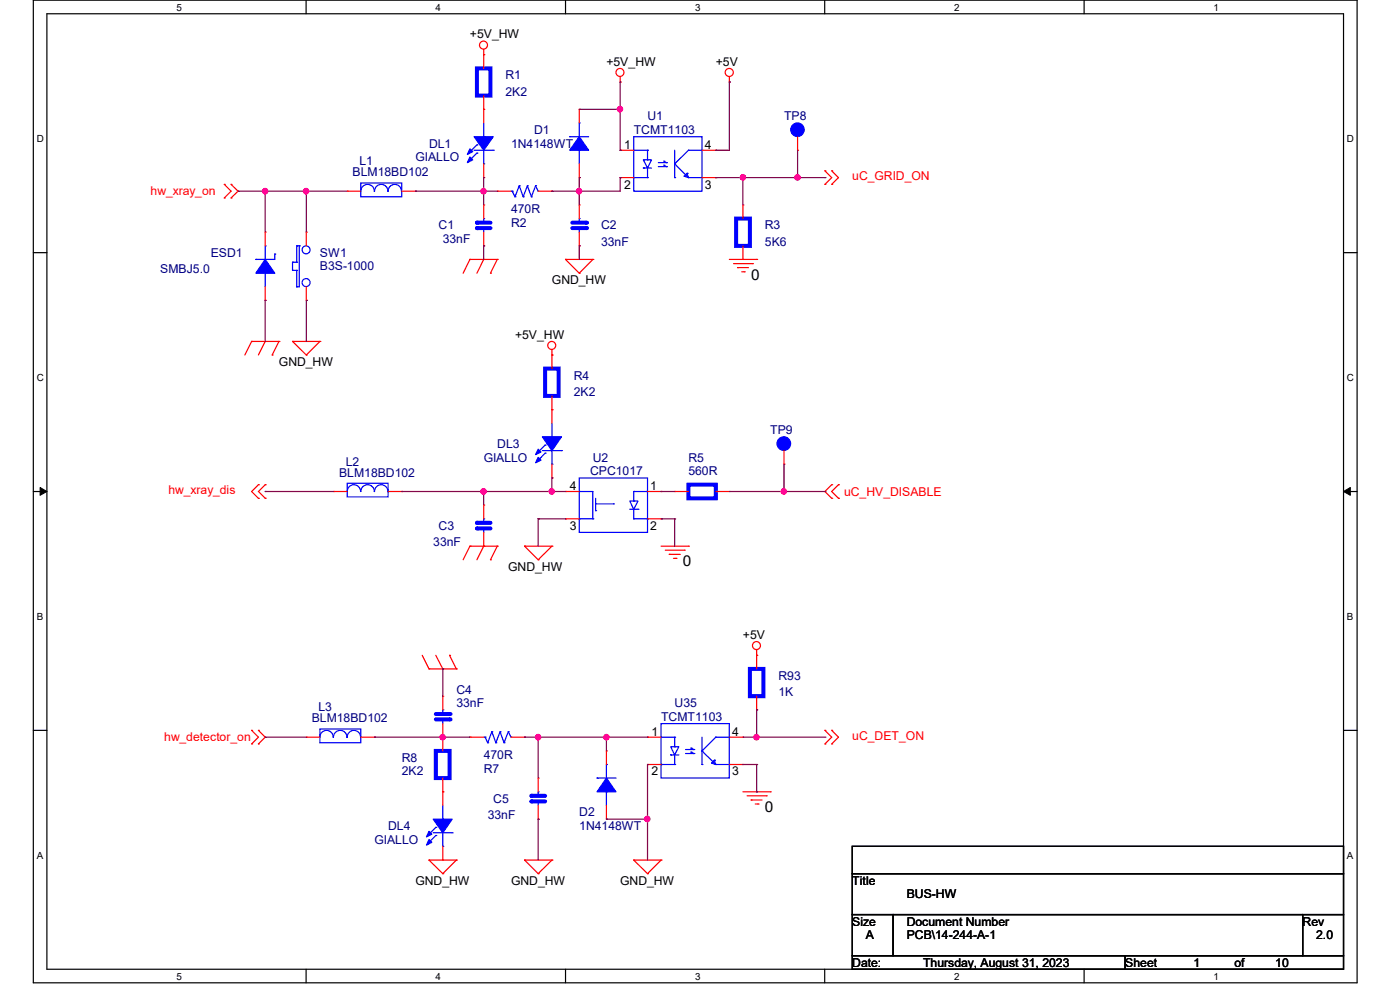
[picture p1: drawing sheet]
<svg xmlns="http://www.w3.org/2000/svg" width="297mm" height="210mm" viewBox="0 0 297 210" stroke-linecap="round" stroke-linejoin="round" font-family="sans-serif">
<path d="M7.1 0h280.8v208.5h-280.8zM9.9 2.9h275.1v202.7h-275.1z" fill="none" stroke="#000" stroke-width=".25"/>
<g fill="#fff">
<path d="M37.4 .3h1.2v2.4h-1.2z"/>
<path d="M37.4 205.9h1.2v2.3h-1.2z"/>
</g>
<path d="M64.9 0v2.9M64.9 205.6v2.9" fill="none" stroke="#000" stroke-width=".25"/>
<g fill="#fff">
<path d="M92.4 .3h1.2v2.4h-1.2z"/>
<path d="M92.4 205.9h1.2v2.3h-1.2z"/>
</g>
<path d="M120 0v2.9M120 205.6v2.9" fill="none" stroke="#000" stroke-width=".25"/>
<g fill="#fff">
<path d="M147.4 .3h1.2v2.4h-1.2z"/>
<path d="M147.4 205.9h1.2v2.3h-1.2z"/>
</g>
<path d="M175 0v2.9M175 205.6v2.9" fill="none" stroke="#000" stroke-width=".25"/>
<g fill="#fff">
<path d="M202.4 .3h1.2v2.4h-1.2z"/>
<path d="M202.4 205.9h1.2v2.3h-1.2z"/>
</g>
<path d="M230 0v2.9M230 205.6v2.9" fill="none" stroke="#000" stroke-width=".25"/>
<g fill="#fff">
<path d="M257.5 .3h1.1v2.4h-1.1z"/>
<path d="M257.5 205.9h1.1v2.3h-1.1z"/>
<path d="M7.8 28.2h1.5v2.4h-1.5z"/>
<path d="M285.7 28.2h1.5v2.4h-1.5z"/>
<path d="M7.8 78.9h1.5v2.3h-1.5z"/>
<path d="M285.7 78.9h1.5v2.3h-1.5z"/>
</g>
<path d="M7.1 53.6h2.8M285 53.6h2.9" fill="none" stroke="#000" stroke-width=".25"/>
<g fill="#fff">
<path d="M7.8 129.6h1.3v2.3h-1.3z"/>
<path d="M285.7 129.6h1.4v2.3h-1.4z"/>
</g>
<path d="M7.1 104.3h2.8M285 104.3h2.9" fill="none" stroke="#000" stroke-width=".25"/>
<path d="M8.5 103.4l1.4 .9-1.4 .8zM285 104.3l1.5-.9v1.7z" fill="#000" stroke="#000" stroke-width=".21"/>
<g fill="#fff">
<path d="M7.8 180.3h1.3v2.3h-1.3z"/>
<path d="M285.7 180.3h1.4v2.3h-1.4z"/>
</g>
<path d="M7.1 154.9h2.8M285 154.9h2.9M180.8 179.5h104.2v5.8h-104.2zM180.8 185.3h104.2v8.7h-104.2zM180.8 194h8.7v8.7h-8.7zM189.5 194h86.9v8.7h-86.9zM276.4 194h8.6v8.7h-8.6zM180.8 202.7h57.9v2.9h-57.9zM238.7 202.7h46.3v2.9h-46.3z" fill="none" stroke="#000" stroke-width=".25"/>
<g fill="none" stroke="#f00" stroke-width=".25">
<path d="M102.6 11.6h.1M102.6 10.5v1.1M131.6 17.4h.1M131.6 16.3v1.1M154.7 17.4h.1M154.7 16.3v1.1M47.6 39.1h.1M47.6 39.1l1.4 1.5-1.4 1.4M49 39.1h.1M49 39.1l1.5 1.5-1.5 1.4M131.6 31.9h.1M131.6 37.7h.1"/>
<path d="M131.6 31.9h2.9M131.6 37.7h2.9M148.9 31.9h2.9M148.9 37.7h2.9M151.8 31.9h.1M151.8 37.7h.1M175 36.2h.1M175 39.1h.1M175 36.2l1.4 1.5-1.4 1.4M176.4 36.2h.1M176.4 39.1h.1M176.4 36.2l1.5 1.5-1.5 1.4"/>
<path d="M47.6 42h.1M49 42h.1M65 49.2h.1M65 49.2v3M99.7 55h.1M99.7 55l-1.4 3M99.7 55h5.8M102.6 55h.1M102.6 55l-1.4 3M104.1 58h.1M105.5 55h.1M105.5 40.6h.1"/>
<path d="M105.5 55l-1.4 3M105.5 40.6h2.9M114.2 40.6h2.9M117.1 40.6h.1M120 55h.1M120 55h5.8M120 55l2.9 3M122.9 58h.1M125.8 55h.1M125.8 55l-2.9 3M154.7 55h5.8M155.6 55.9h4"/>
<path d="M156.5 56.8h.1M156.5 56.8h2.3M157.4 57.7h.5M157.9 57.7h.1M159.6 55.9h.1M160.5 55h.1M53.4 72.4h.1M53.4 72.4h5.8M53.4 72.4l-1.5 2.9M56.3 72.4h.1M56.3 72.4l-1.5 2.9M57.7 75.3h.1"/>
<path d="M59.2 72.4h.1M59.2 72.4l-1.5 2.9M62.1 72.4h.1M62.1 72.4h5.8M62.1 72.4l2.9 2.9M65 75.3h.1M65 63.7h.1M65 60.8v2.9M67.9 72.4h.1M67.9 72.4l-2.9 2.9M117.1 75.3h.1M117.1 74.2v1.1"/>
<path d="M54.8 105.7h.1M54.8 102.8h.1M54.8 102.8l-1.4 1.5 1.4 1.4M56.3 105.7h.1M56.3 102.8h.1M56.3 102.8l-1.5 1.5 1.5 1.4M99.7 115.9h.1M99.7 115.9h5.8M99.7 115.9l-1.4 2.8M102.6 115.9h.1M102.6 115.9l-1.4 2.8M104.1 118.7h.1"/>
<path d="M105.5 115.9h.1M105.5 115.9l-1.4 2.8M111.3 115.9h.1M111.3 115.9h5.8M111.3 115.9l2.9 2.8M114.2 118.7h.1M117.1 115.9h.1M117.1 115.9l-2.9 2.8M140.3 115.9h5.7M141.1 116.7h4.1M142 117.6h.1M142 117.6h2.3"/>
<path d="M142.9 118.4h.5M143.4 118.4h.1M145.2 116.7h.1M146 115.9h.1M176.4 102.8h.1M176.4 105.7h.1M176.4 102.8l-1.4 1.5 1.4 1.4M177.9 105.7h.1M177.9 102.8h.1M177.9 102.8l-1.5 1.5 1.5 1.4M89.6 139l1.4 2.9M92.5 139l1.4 2.9"/>
<path d="M95.4 139h.1M95.4 139l1.4 2.9M160.5 139h.1M160.5 137.8v4.1M53.4 157.8h.1M53.4 154.9h.1M53.4 154.9l1.4 1.5-1.4 1.4M54.8 154.9h.1M54.8 157.8h.1M54.8 154.9l1.5 1.5-1.5 1.4M91 141.9h.1M91 141.9h5.8"/>
<path d="M93.9 141.9h.1M93.9 156.4h.1M93.9 156.4v2.9M96.8 141.9h.1M160.5 150.6h.1M160.5 147.7v2.9M175 154.9h.1M175 157.8h.1M175 154.9l1.4 1.5-1.4 1.4M176.4 154.9h.1M176.4 157.8h.1M176.4 154.9l1.5 1.5-1.5 1.4"/>
<path d="M93.9 168h.1M93.9 165.1v2.9M157.6 168h5.8M158.5 168.8h4.1M159.3 169.7h.1M159.3 169.7h2.4M160.2 170.6h.6M160.8 170.6h.1M162.6 168.8h.1M163.4 168h.1M91 182.5h.1M91 182.5h5.8"/>
<path d="M91 182.5l2.9 2.8M93.9 185.3h.1M96.8 182.5h.1M96.8 182.5l-2.9 2.8M111.3 182.5h.1M111.3 182.5h5.8M111.3 182.5l2.9 2.8M114.2 185.3h.1M117.1 182.5h.1M117.1 182.5l-2.9 2.8M134.5 182.5h.1M134.5 182.5h5.8"/>
<path d="M134.5 182.5l2.9 2.8M137.4 185.3h.1M140.3 182.5h.1M140.3 182.5l-2.9 2.8"/>
<circle cx="102.6" cy="9.6" r=".85"/>
<circle cx="131.5" cy="15.4" r=".85"/>
<circle cx="154.7" cy="15.4" r=".86"/>
<circle cx="117.1" cy="73.3" r=".85"/>
<circle cx="160.5" cy="136.9" r=".85"/>
</g>
<path d="M92.5 159.3h2.9v5.8h-2.9zM92.5 152.6h2.9M159.1 141.9h2.9v5.8h-2.9z" fill="none" stroke="#00f" stroke-width=".85"/>
<g fill="none" stroke="#00f" stroke-width=".25">
<path d="M110.2 39.4h.1M110.2 39.4l-.9 2.3M110.2 39.4l.8 2.3M111.9 39.4h.1M111.9 39.4l-.9 2.3M111.9 39.4l.8 2.3M113.6 39.4h.1M113.6 39.4l-.9 2.3M113.6 39.4l.6 1.2M134.5 29h14.4v11.6h-14.4zM134.5 37.7h.1M134.5 37.7h2.9"/>
<path d="M134.5 31.9h2.9M136.5 35.6h.1M136.5 33.9h1.7l-.8 1.7zM136.5 35.6h1.7M137.4 37.7h.1M137.4 33.9h.1M137.4 31.9h.1M137.4 31.9v2M137.4 35.6v2.1M139.7 34.5h1.7M139.7 35.3h1.7M140.8 34.2h.1"/>
<path d="M140.8 35.1h.1M140.8 34.2l.6 .3M140.8 35.1l.6 .2M141.4 34.5h.1M141.4 35.3h.1M143.1 37.7h.1M143.1 34.8h.1M143.1 31.9v5.8M143.1 34.8l2.9 2.9M145.2 37.4h.1M145.2 37.4l.8 .3M145.8 36.8h.1"/>
<path d="M145.8 36.8l.2 .9M145.8 36.8l-.6 .6M146 31.9h.1M146 37.7h2.9M146 31.9h2.9M146 31.9l-2.9 2.9M148.9 37.7h.1M148.9 31.9h.1M62.1 55.6h.1M62.1 57.4h.1M62.1 55.6h.8M62.1 55.6v1.8"/>
<path d="M62.1 57.4h.8M62.9 52.2h.1M62.9 55.6h.1M62.9 57.4h.1M62.9 52.2h.6M62.9 52.2v3.4M62.9 57.4v3.4M63.5 52.2h.1M63.5 52.2v8.6h-.6M108.4 40.6h.3M108.7 40.6h.1M108.7 40.6l.6 1.1"/>
<path d="M109.3 41.7h.1M111 41.7h.1M112.7 41.7h.1M114.2 40.6h.1M62.9 60.8h.1"/>
<circle cx="64.9" cy="59.9" r=".85"/>
<circle cx="64.9" cy="53" r=".85"/>
</g>
<circle cx="95.4" cy="152.6" r=".42" fill="#00f"/>
<path d="M92.5 151.5h2.9" fill="none" stroke="#00f" stroke-width=".85"/>
<circle cx="95.4" cy="151.5" r=".42" fill="#00f"/>
<g fill="none" stroke="#00f" stroke-width=".25">
<path d="M120.9 29h.1M120.9 29h4M122.9 31.9h.1M122.9 26.1h.1M122.9 26.1v2.9M122.9 31.9v2.9M73.7 102.5h8.6v2.9h-8.6zM73.7 104.3a1.42 1.42 0 0 1 1.4-1.5 1.42 1.42 0 0 1 1.4 1.5M76.5 104.3a1.44 1.44 0 0 1 1.5-1.5 1.44 1.44 0 0 1 1.4 1.5M79.5 104.3a1.42 1.42 0 0 1 1.4-1.5 1.42 1.42 0 0 1 1.4 1.5M93.9 150.6h.1M93.9 152.6h.1"/>
<path d="M93.9 150.6v.9M93.9 152.6v.9"/>
</g>
<g fill="none" stroke="#f00" stroke-width=".25">
<path d="M122.9 37.7h.1M122.9 23.2h.1M122.9 23.2v2.9M122.9 34.8v2.9M117.1 75.3h.1M117.1 75.3v2.9M117.1 86.9h.1M117.1 84v2.9M166.3 98.5h.1M166.3 95.6v2.9M70.7 104.3h.1M70.7 104.3h3"/>
<path d="M82.3 104.3h2.9M85.2 104.3h.1M93.9 156.4h.1M93.9 147.7h.1M93.9 147.7v2.9M93.9 153.5v2.9"/>
</g>
<path d="M101.2 48.4h2.9M115.7 78.2h2.8v5.8h-2.8z" fill="none" stroke="#00f" stroke-width=".85"/>
<g fill="#00f" stroke="#00f" stroke-width=".25">
<path d="M122.9 29l2 2.9h-4z" fill-rule="evenodd"/>
<circle cx="166.3" cy="94.1" r="1.44"/>
</g>
<circle cx="101.2" cy="48.4" r=".42" fill="#00f"/>
<path d="M101.2 47.2h2.9" fill="none" stroke="#00f" stroke-width=".85"/>
<circle cx="101.2" cy="47.2" r=".42" fill="#00f"/>
<path d="M102.6 46.4h.1M102.6 48.4h.1M102.6 46.4v.8M102.6 48.4v.8" fill="none" stroke="#00f" stroke-width=".25"/>
<path d="M102.6 52.2h.1M102.6 43.5h.1M102.6 43.5v2.9M102.6 49.2v3" fill="none" stroke="#f00" stroke-width=".25"/>
<path d="M121.4 48.4h2.9" fill="none" stroke="#00f" stroke-width=".85"/>
<circle cx="124.3" cy="48.4" r=".42" fill="#00f"/>
<path d="M121.4 47.2h2.9" fill="none" stroke="#00f" stroke-width=".85"/>
<circle cx="124.3" cy="47.2" r=".42" fill="#00f"/>
<g fill="none" stroke="#00f" stroke-width=".25">
<path d="M122.9 46.4h.1M122.9 48.4h.1M122.9 46.4v.8M122.9 48.4v.8M115.1 95.6h4M115.7 94.4h.1M115.7 96.1h.1M115.7 94.4l-1.8 1.7M115.7 96.1l-1.8 1.8M117.1 92.7h.1M117.1 98.5h.1M117.1 89.8v2.9"/>
<path d="M117.1 95.6v2.9M119.1 95.6h.1"/>
</g>
<path d="M122.9 52.2h.1M122.9 43.5h.1M122.9 43.5v2.9M122.9 49.2v3M117.1 86.9h.1M117.1 86.9v2.9M117.1 98.5v2.9M117.1 101.4h.1" fill="none" stroke="#f00" stroke-width=".25"/>
<g fill="#00f" stroke="#00f" stroke-width=".25">
<path d="M115.1 92.7h4l-2 2.9z" fill-rule="evenodd"/>
<path d="M114.2 97l.6 .6-1.2 .6z" fill-rule="evenodd"/>
<path d="M114.2 95.3l.6 .6-1.2 .5z" fill-rule="evenodd"/>
</g>
<path d="M112.7 170h3" fill="none" stroke="#00f" stroke-width=".85"/>
<circle cx="112.7" cy="170" r=".42" fill="#00f"/>
<path d="M112.7 168.8h3" fill="none" stroke="#00f" stroke-width=".85"/>
<circle cx="112.7" cy="168.8" r=".42" fill="#00f"/>
<g fill="none" stroke="#00f" stroke-width=".25">
<path d="M54.3 55h.1M56.3 58h.1M56.3 52.2h.1M56.3 52.2v2.8M56.3 58v2.8M58.3 53.9h.1M58.3 53.9v1.1h-4M102.6 156.4h.3M102.9 156.4h.1M102.9 156.4l.6 1.2M103.5 157.6h.1M104.4 155.2h.1"/>
<path d="M104.4 155.2l-.9 2.4M104.4 155.2l.8 2.4M105.2 157.6h.1M106.1 155.2h.1M106.1 155.2l-.9 2.4M106.1 155.2l.8 2.4M106.9 157.6h.1M107.8 155.2h.1M107.8 155.2l-.9 2.4M107.8 155.2l.6 1.2M108.4 156.4h.1M140.3 153.5h14.4v11.6h-14.4z"/>
<path d="M140.3 156.4h2.8M142.3 158.4h1.7l-.9 1.7zM143.1 158.4h.1M143.1 156.4h.1M143.1 156.4v2M145.5 159h1.7M145.5 159.9h1.7M146.6 158.7h.1M146.6 159.6h.1M146.6 158.7l.6 .3M146.6 159.6l.6 .3M147.2 159h.1"/>
<path d="M147.2 159.9h.1M148.9 159.3h.1M148.9 156.4v5.8M148.9 159.3l2.9 2.9M151.8 156.4h.1M151.8 156.4h2.9M151.8 156.4l-2.9 2.9M154.7 156.4h.1M114.2 168h.1M114.2 170h.1M114.2 168v.8M114.2 170v.9"/>
<path d="M126.7 165.1h.1M126.7 165.1h4M128.7 168h.1M128.7 162.2h.1M128.7 162.2v2.9M128.7 168v2.9M140.3 162.2h.1M140.3 162.2h2.8M142.3 160.1h.1M142.3 160.1h1.7M143.1 162.2h.1M143.1 160.1v2.1"/>
<path d="M148.9 162.2h.1M151 161.9h.1M151 161.9l.8 .3M151.6 161.3h.1M151.6 161.3l.2 .9M151.6 161.3l-.6 .6M151.8 162.2h2.9M154.7 162.2h.1"/>
</g>
<g fill="none" stroke="#f00" stroke-width=".25">
<path d="M56.3 49.2h.1M56.3 49.2v3M157.6 55h.1M157.6 43.5h.1M157.6 43.5v2.9M157.6 52.2v2.8M56.3 63.7h.1M56.3 60.8v2.9M143.1 104.3h.1M143.1 104.3h2.9M151.8 104.3h2.9M154.7 104.3h.1"/>
<path d="M99.7 156.4h.1M99.7 156.4h2.9M108.4 156.4h2.9M111.3 156.4h.1M128.7 159.3h.1M128.7 159.3v2.9M137.4 156.4h.1M137.4 156.4h2.9M154.7 156.4h2.9M157.6 156.4h.1M114.2 173.8h.1M114.2 165.1h.1"/>
<path d="M114.2 165.1v2.9M114.2 170.9v2.9M128.7 173.8h.1M128.7 170.9v2.9M137.4 162.2h.1M137.4 162.2h2.9M154.7 162.2h2.9M157.6 162.2h.1"/>
</g>
<g fill="#00f" stroke="#00f" stroke-width=".25">
<path d="M128.7 165.1l2 2.9h-4z" fill-rule="evenodd"/>
<path d="M56.3 55l2 3h-4z" fill-rule="evenodd"/>
</g>
<path d="M156.2 46.4h2.9v5.8h-2.9zM101.2 112.1h2.9M146 102.8h5.8v2.9h-5.8z" fill="none" stroke="#00f" stroke-width=".85"/>
<circle cx="101.2" cy="112.1" r=".42" fill="#00f"/>
<path d="M101.2 110.9h2.9" fill="none" stroke="#00f" stroke-width=".85"/>
<circle cx="101.2" cy="110.9" r=".42" fill="#00f"/>
<g fill="none" stroke="#00f" stroke-width=".25">
<path d="M76.5 38.8h8.7v2.9h-8.7zM100.6 31.9h4M101.2 30.7h.1M101.2 32.5h.1M101.2 30.7l-1.8 1.8M101.2 32.5l-1.8 1.7M102.6 29h.1M102.6 34.8h.1M102.6 26.1v2.9M102.6 31.9v2.9M104.6 31.9h.1M76.5 40.6a1.44 1.44 0 0 1 1.5-1.5 1.44 1.44 0 0 1 1.4 1.5"/>
<path d="M79.5 40.6a1.42 1.42 0 0 1 1.4-1.5 1.42 1.42 0 0 1 1.4 1.5 1.42 1.42 0 0 1 1.5-1.5 1.42 1.42 0 0 1 1.4 1.5M102.6 110.1h.1M102.6 112.1h.1M102.6 110.1v.8M102.6 112.1v.8M122.9 101.4h14.5v11.5h-14.5zM122.9 104.3h.1M122.9 110.1h.1M122.9 110.1h2.9M122.9 104.3h2.9v5.8M125.8 110.1h.1M126.4 108.3h.1"/>
<path d="M126.4 105.7v2.6M126.4 106.9h3.7M130.1 106.9h.1M133.6 106.3h1.7l-.8 1.7zM133.6 108h1.7M134.5 110.1h.1M134.5 106.3h.1M134.5 104.3h.1M134.5 110.1h2.9M134.5 104.3v2M134.5 108v2.1M134.5 104.3h2.9"/>
<path d="M135.3 108h.1M137.4 110.1h.1M67.9 154.6h8.6v3h-8.6zM67.9 156.4a1.42 1.42 0 0 1 1.4-1.5 1.42 1.42 0 0 1 1.4 1.5M70.7 156.4a1.44 1.44 0 0 1 1.5-1.5 1.44 1.44 0 0 1 1.4 1.5M73.7 156.4a1.42 1.42 0 0 1 1.4-1.5 1.42 1.42 0 0 1 1.4 1.5M91.9 176.7h4M92.5 175.5h.1M92.5 177.2h.1M92.5 175.5l-1.8 1.7M92.5 177.2l-1.8 1.8M93.9 173.8h.1"/>
<path d="M93.9 179.5h.1M93.9 170.9v2.9M93.9 176.7v2.8M95.9 176.7h.1"/>
</g>
<g fill="none" stroke="#f00" stroke-width=".25">
<path d="M102.6 11.6h.1M102.6 11.6v2.9M102.6 23.2h.1M102.6 37.7h.1M102.6 20.3v5.8M102.6 34.8v2.9M169.2 31.9h.1M169.2 29v2.9M73.7 40.6h.1M73.7 40.6h2.8M85.2 40.6h2.9M88.1 40.6h.1"/>
<path d="M102.6 115.9h.1M102.6 107.1h.1M102.6 107.1v3M102.6 112.9v3M120 104.3h.1M120 110.1h.1M120 104.3h2.9M120 110.1h2.9M137.4 104.3h2.9M137.4 110.1h2.9M140.3 104.3h.1M140.3 110.1h.1"/>
<path d="M65 156.4h.1M65 156.4h2.9M76.5 156.4h3M79.5 156.4h.1M93.9 168h.1M93.9 168v2.9M93.9 179.5v3M93.9 182.5h.1"/>
</g>
<path d="M101.2 14.5h2.9v5.8h-2.9z" fill="none" stroke="#00f" stroke-width=".85"/>
<g fill="#00f" stroke="#00f" stroke-width=".25">
<path d="M100.6 29h4l-2 2.9z" fill-rule="evenodd"/>
<path d="M99.7 33.3l.6 .6-1.2 .6z" fill-rule="evenodd"/>
<path d="M99.7 31.6l.6 .6-1.2 .6z" fill-rule="evenodd"/>
<path d="M91.9 173.8h4l-2 2.9z" fill-rule="evenodd"/>
<path d="M91 178.1l.6 .6-1.1 .6z" fill-rule="evenodd"/>
<path d="M91 176.4l.6 .6-1.1 .5z" fill-rule="evenodd"/>
<circle cx="169.2" cy="27.5" r="1.43"/>
</g>
<g fill="none" stroke="#800040" stroke-width=".25">
<path d="M131.6 17.4h.1M131.6 17.4v14.5M154.7 17.4h.1M154.7 17.4v14.5h-2.9M102.6 37.7h.1M102.6 37.7v5.8M122.9 23.2h.1M122.9 37.7h.1M122.9 23.2h8.7M122.9 37.7v5.8M131.6 31.9h.1M131.6 37.7h.1"/>
<path d="M131.6 37.7v2.9h-14.5M151.8 31.9h.1M151.8 37.7h.1M151.8 37.7h23.2M157.6 37.7h.1M157.6 37.7v5.8M169.2 37.7h.1M169.2 31.9v5.8M175 37.7h.1M50.5 40.6h.1M50.5 40.6h23.2M56.3 40.6h.1"/>
<path d="M56.3 40.6v8.6M65 40.6h.1M65 40.6v8.6M88.1 40.6h.1M88.1 40.6h17.4M102.6 52.2h.1M102.6 40.6h.1M102.6 52.2v2.8M117.1 40.6h.1M122.9 40.6h.1M122.9 52.2h.1M122.9 52.2v2.8"/>
<path d="M56.3 63.7h.1M56.3 63.7v8.7M65 63.7h.1M65 63.7v8.7M166.3 98.5v5.8M56.3 104.3h.1M56.3 104.3h14.4M85.2 104.3h.1M85.2 104.3h34.8M102.6 104.3h.1M102.6 104.3v2.8M114.2 110.1h.1"/>
<path d="M114.2 110.1h5.8M114.2 110.1v5.8M117.1 104.3h.1M117.1 101.4h.1M117.1 101.4v2.9M140.3 104.3h.1M140.3 110.1h.1M140.3 104.3h2.8M140.3 110.1h2.8M143.1 110.1h.1M143.1 110.1v5.8M154.7 104.3h20.3"/>
<path d="M166.3 104.3h.1M175 104.3h.1M56.3 156.4h.1M56.3 156.4h8.7M79.5 156.4h.1M79.5 156.4h20.2M93.9 156.4h.1M93.9 141.9h.1M93.9 141.9v5.8M111.3 156.4h.1M111.3 156.4h26.1M114.2 156.4h.1"/>
<path d="M114.2 156.4v8.7M128.7 156.4h.1M128.7 156.4v2.9M157.6 156.4h17.4M160.5 156.4h.1M160.5 150.6h.1M160.5 150.6v5.8M175 156.4h.1M114.2 173.8h.1M114.2 173.8v8.7M128.7 173.8h.1M128.7 173.8h8.7"/>
<path d="M137.4 162.2h.1M137.4 173.8h.1M137.4 162.2v20.3M157.6 162.2h2.9M160.5 162.2h.1M160.5 168h.1M160.5 162.2v5.8"/>
</g>
<g fill="#f0f" stroke="#f0f" stroke-width=".25">
<circle cx="117" cy="104.2" r=".56"/>
<circle cx="102.6" cy="104.2" r=".56"/>
<circle cx="93.9" cy="156.4" r=".56"/>
<circle cx="114.2" cy="156.4" r=".56"/>
<circle cx="128.6" cy="156.4" r=".56"/>
<circle cx="137.3" cy="173.7" r=".56"/>
<circle cx="131.5" cy="23.2" r=".56"/>
<circle cx="102.6" cy="40.6" r=".56"/>
<circle cx="122.8" cy="40.6" r=".56"/>
<circle cx="157.6" cy="37.6" r=".56"/>
<circle cx="169.2" cy="37.6" r=".56"/>
<circle cx="56.3" cy="40.6" r=".56"/>
<circle cx="64.9" cy="40.6" r=".56"/>
<circle cx="166.3" cy="104.2" r=".56"/>
<circle cx="160.5" cy="156.4" r=".56"/>
</g>
<g font-size="3.2">
<text x="159.3" y="59.3">0</text>
<text x="144.9" y="120.1">0</text>
<text x="162.3" y="172.3">0</text>
</g>
<g font-size="2.6">
<text x="99.7" y="8.1">+5V_HW</text>
<text x="128.6" y="13.9">+5V_HW</text>
<text x="151.8" y="13.9">+5V</text>
<text x="132.4" y="31.6">1</text>
<text x="149.5" y="31.6">4</text>
<text x="132.4" y="40">2</text>
<text x="149.5" y="40">3</text>
<text x="117.1" y="60.3">GND_HW</text>
<text x="109.3" y="71.8">+5V_HW</text>
<text x="59.2" y="77.6">GND_HW</text>
<text x="120.9" y="104">4</text>
<text x="137.9" y="104">1</text>
<text x="120.9" y="112.4">3</text>
<text x="137.9" y="112.4">2</text>
<text x="107.8" y="121.1">GND_HW</text>
<text x="157.6" y="135.6">+5V</text>
<text x="138.2" y="156.1">1</text>
<text x="155.3" y="156.1">4</text>
<text x="138.2" y="164.5">2</text>
<text x="155.3" y="164.5">3</text>
<text x="88.1" y="187.7">GND_HW</text>
<text x="108.4" y="187.7">GND_HW</text>
<text x="131.6" y="187.7">GND_HW</text>
<text x="180.8" y="187.7">Title</text>
<text x="192.4" y="190.6">BUS-HW</text>
<text x="180.8" y="196.3">Size</text>
<text x="192.4" y="196.3">Document Number</text>
<text x="276.4" y="196.3">Rev</text>
<text x="183.7" y="199.3">A</text>
<text x="192.4" y="199.3">PCB\14-244-A-1</text>
<text x="279.2" y="199.3">2.0</text>
<text x="180.8" y="205.1">Date:</text>
<text x="195.8" y="205.1">Thursday, August 31, 2023</text>
<text x="238.7" y="205.1">Sheet</text>
<text x="253.2" y="205.1">1</text>
<text x="261.9" y="205.1">of</text>
<text x="270.5" y="205.1">10</text>
</g>
<g font-size="2.6" fill="#000080">
<text x="107.2" y="16.8">R1</text>
<text x="107.2" y="20.3">2K2</text>
<text x="113.3" y="28.4">D1</text>
<text x="134.4" y="28.4">TCMT1103</text>
<text x="137.4" y="25.5">U1</text>
<text x="166.3" y="25.5">TP8</text>
<text x="76.2" y="35.1">L1</text>
<text x="88.1" y="34.2">GIALLO</text>
<text x="91" y="31.3">DL1</text>
<text x="108.4" y="31.3">1N4148WT</text>
<text x="74.8" y="37.4">BLM18BD102</text>
<text x="108.4" y="45.2">470R</text>
<text x="93" y="48.7">C1</text>
<text x="93.9" y="51.6">33nF</text>
<text x="108.4" y="48.1">R2</text>
<text x="127.5" y="48.7">C2</text>
<text x="127.5" y="52.2">33nF</text>
<text x="162.3" y="48.7">R3</text>
<text x="162.3" y="52.2">5K6</text>
<text x="34" y="58">SMBJ5.0</text>
<text x="44.7" y="54.5">ESD1</text>
<text x="67.9" y="54.5">SW1</text>
<text x="67.9" y="57.4">B3S-1000</text>
<text x="121.7" y="80.5">R4</text>
<text x="121.7" y="84">2K2</text>
<text x="105.5" y="95">DL3</text>
<text x="163.4" y="92.1">TP9</text>
<text x="71.9" y="101.1">BLM18BD102</text>
<text x="73.4" y="98.8">L2</text>
<text x="102.6" y="97.9">GIALLO</text>
<text x="125.2" y="100.8">CPC1017</text>
<text x="125.8" y="97.9">U2</text>
<text x="146" y="97.9">R5</text>
<text x="146" y="100.8">560R</text>
<text x="93" y="112.4">C3</text>
<text x="91.9" y="115.9">33nF</text>
<text x="96.8" y="147.1">C4</text>
<text x="165.1" y="144.2">R93</text>
<text x="165.1" y="147.7">1K</text>
<text x="66.1" y="153.2">BLM18BD102</text>
<text x="67.6" y="150.9">L3</text>
<text x="96.8" y="150">33nF</text>
<text x="140.2" y="152.9">TCMT1103</text>
<text x="143.1" y="150">U35</text>
<text x="85.2" y="161.6">R8</text>
<text x="102.6" y="161">470R</text>
<text x="85.2" y="164.5">2K2</text>
<text x="102.6" y="163.9">R7</text>
<text x="103.5" y="173.8">33nF</text>
<text x="104.6" y="170.3">C5</text>
<text x="122.9" y="173.2">D2</text>
<text x="79.5" y="179">GIALLO</text>
<text x="82.3" y="176.1">DL4</text>
<text x="122.9" y="176.1">1N4148WT</text>
</g>
<g font-size="2.6" fill="#f00">
<text x="32" y="41.4">hw_xray_on</text>
<text x="180.8" y="38.3">uC_GRID_ON</text>
<text x="35.7" y="104.9">hw_xray_dis</text>
<text x="179.1" y="105.2">uC_HV_DISABLE</text>
<text x="34.8" y="157.3">hw_detector_on</text>
<text x="180.8" y="157">uC_DET_ON</text>
</g>
<g font-size="2.1">
<text x="37.4" y="2.2">5</text>
<text x="92.4" y="2.2">4</text>
<text x="147.4" y="2.2">3</text>
<text x="202.4" y="2.2">2</text>
<text x="257.5" y="2.2">1</text>
<text x="7.8" y="30.1">D</text>
<text x="285.8" y="30.1">D</text>
<text x="7.8" y="80.8">C</text>
<text x="285.8" y="80.8">C</text>
<text x="7.8" y="131.5">B</text>
<text x="285.8" y="131.5">B</text>
<text x="7.8" y="182.2">A</text>
<text x="285.8" y="182.2">A</text>
<text x="37.4" y="207.8">5</text>
<text x="92.4" y="207.8">4</text>
<text x="147.4" y="207.8">3</text>
<text x="202.4" y="207.8">2</text>
<text x="257.5" y="207.8">1</text>
</g>
</svg>
